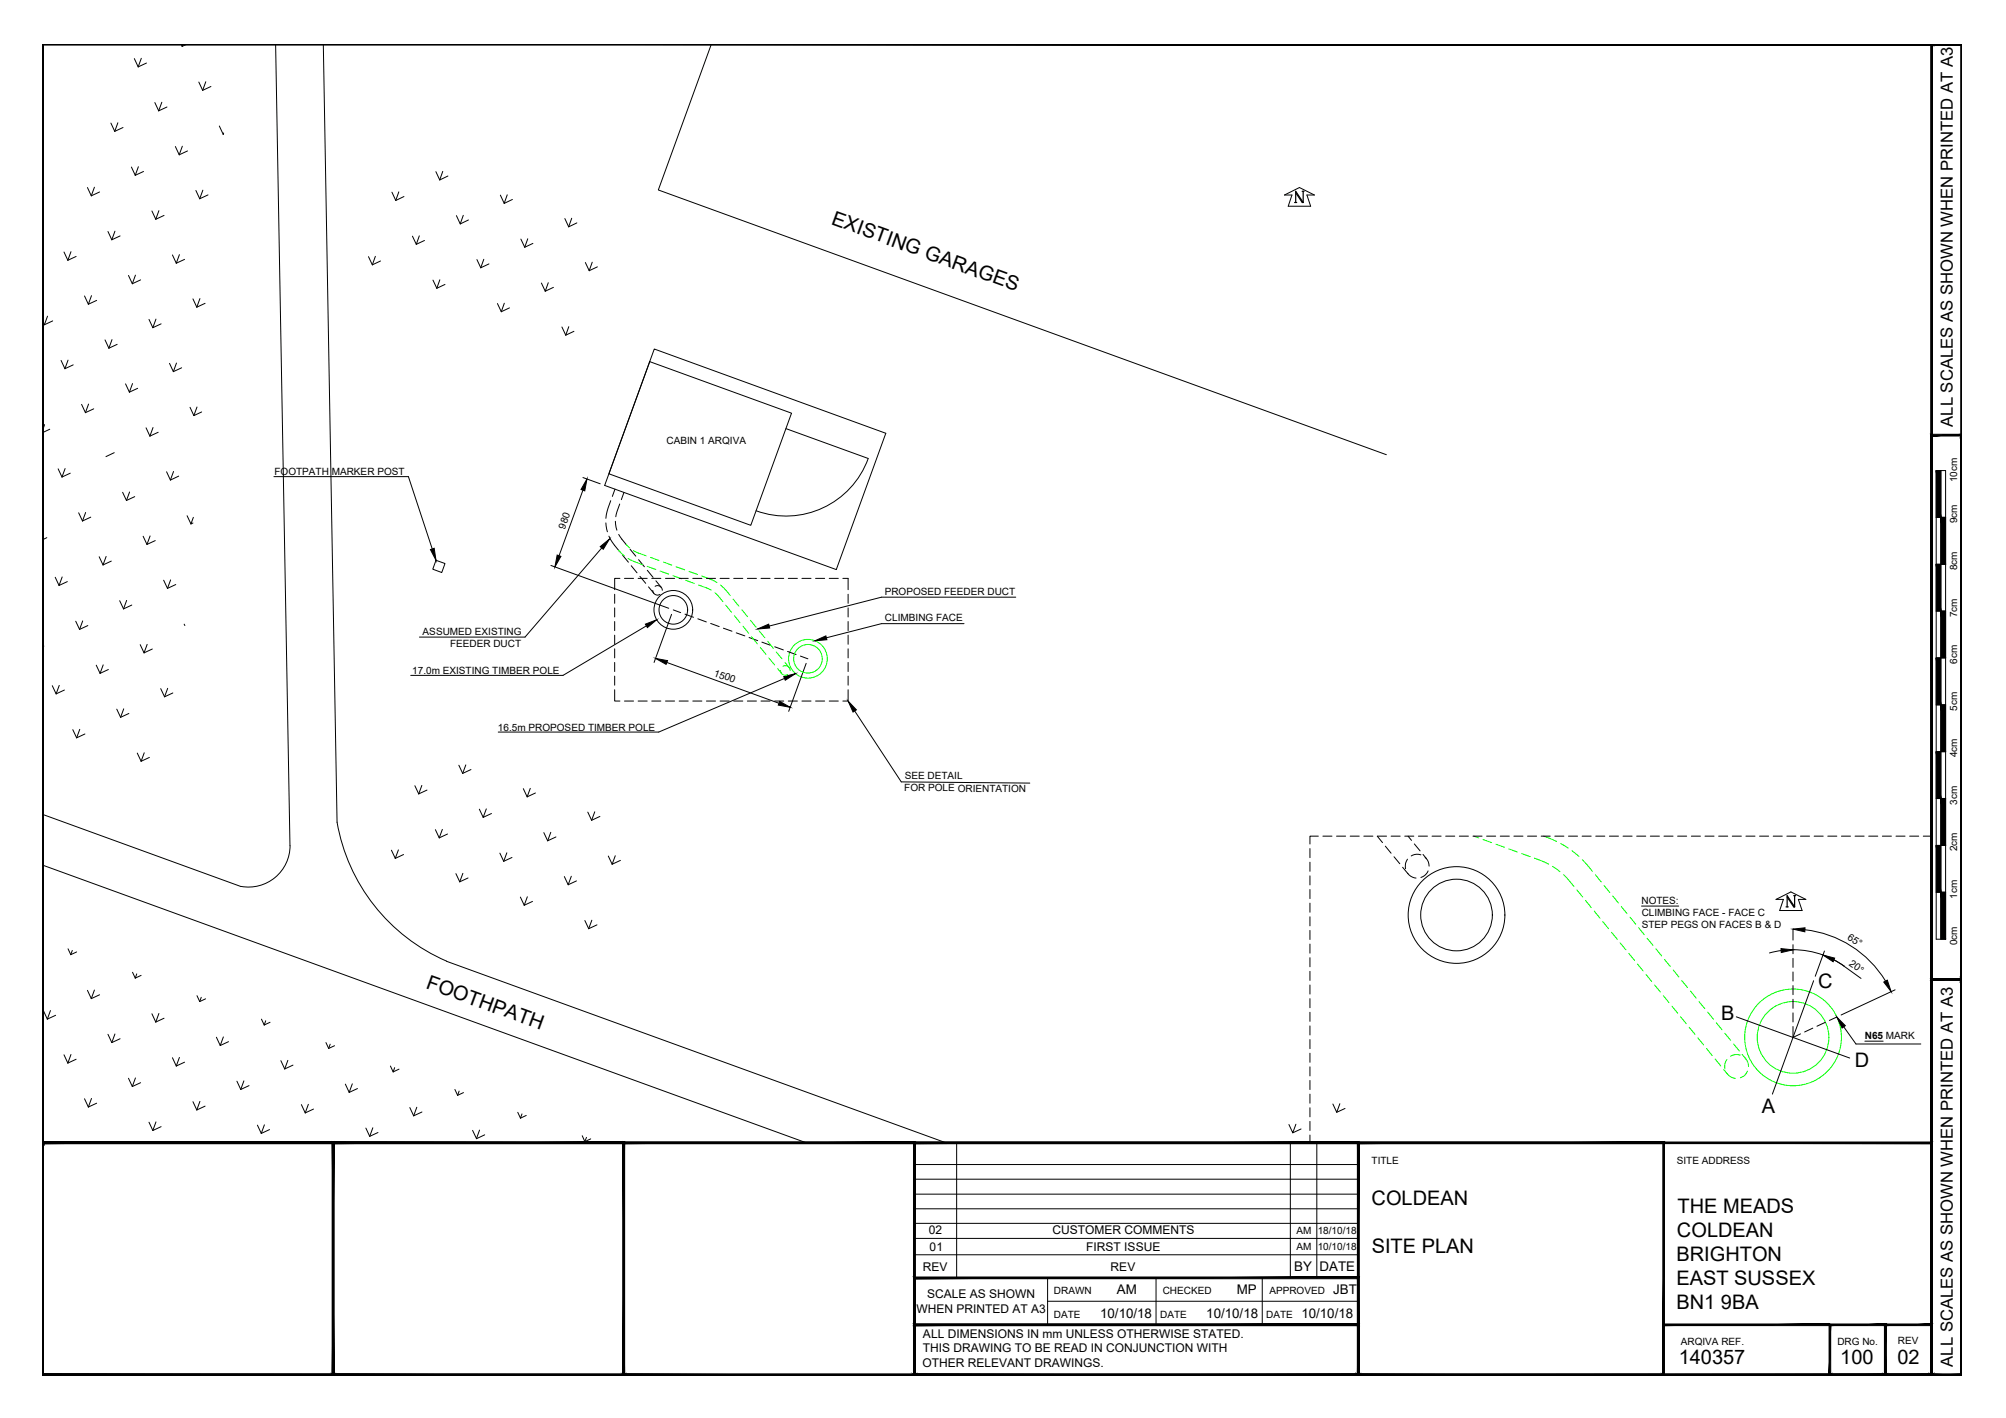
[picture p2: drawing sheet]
<svg xmlns="http://www.w3.org/2000/svg" width="420mm" height="297mm" viewBox="0 0 420 297" stroke-linecap="round" stroke-linejoin="round" font-family="sans-serif">
<g fill="none" stroke="#000" stroke-width=".21">
<path d="M28.1 12.3l.8 1.7M29.6 12.2l-.7 1.8M30.7 13.2l-1.8 .8M38 9.3l.1 .4M38.3 9.3l-.2 .4M39.1 9.3l-1 .4M41.6 17.2l.8 1.7M43.1 17.1l-.7 1.8M44.2 18.1l-1.8 .8M57.7 9.3l3.1 167.9a8.7 8.7 0 0 1-10.3 8.5M67.7 9.3l2.9 163M149 9.3l-11.1 30.5 152.5 55.5"/>
<path d="M18.3 39.3l.8 1.7M19.8 39.2l-.7 1.8M23.2 25.8l.8 1.7M24.7 25.7l-.7 1.8M25.8 26.7l-1.8 .8M27.5 35l.8 1.7M29 34.9l-.7 1.8M30.1 35.9l-1.8 .8M32.4 21.5l.8 1.7M33.9 21.4l-.7 1.8M35 22.4l-1.8 .8M36.7 30.7l.8 1.7"/>
<path d="M38.2 30.6l-.7 1.8M39.3 31.6l-1.8 .8M41 39.9l.8 1.7M42.5 39.8l-.7 1.8M45.9 26.4l.8 1.7M46.8 28.1h-.1M46.8 27.9l-.1 .2M91.3 36l.8 1.7M92.7 35.9l-.6 1.8M93.8 36.9l-1.7 .8M13.4 52.8l.8 1.7M14.9 52.7l-.7 1.8"/>
<path d="M15.9 53.7l-1.7 .8M20.9 40.2l-1.8 .8M22.6 48.5l.8 1.7M24.1 48.4l-.7 1.8M25.2 49.4l-1.8 .8M26.9 57.7l.8 1.7M28.4 57.6l-.7 1.8M29.4 58.6l-1.7 .8M31.8 44.2l.8 1.7M33.3 44.1l-.7 1.8M34.4 45.1l-1.8 .8M36.1 53.4l.8 1.7"/>
<path d="M37.6 53.3l-.7 1.8M38.7 54.3l-1.8 .8M43.6 40.8l-1.8 .8M77.2 53.8l.8 1.7M78.6 53.7l-.6 1.8M79.7 54.7l-1.7 .8M82.1 40.3l.8 1.7M83.5 40.2l-.6 1.8M84.6 41.2l-1.7 .8M86.4 49.5l.8 1.7M87.8 49.4l-.6 1.8M88.9 50.4l-1.7 .8"/>
<path d="M90.7 58.7l.8 1.7M92.1 58.6l-.6 1.8M93.2 59.6l-1.7 .8M95.6 45.2l.8 1.7 1.7-.8M97 45.1l-.6 1.8M99.9 54.4l.8 1.7M101.3 54.3l-.6 1.8M102.4 55.3l-1.7 .8M104.8 40.9l.8 1.7 1.7-.8M106.2 40.8l-.6 1.8M109.1 50.1l.8 1.7M110.5 50l-.6 1.8"/>
<path d="M111.6 51l-1.7 .8M113.4 59.3l.8 1.7M114.8 59.2l-.6 1.8M118.3 45.8l.8 1.7 1.7-.8M119.7 45.7l-.6 1.8M122.6 55l.8 1.7M124 54.9l-.6 1.8M125.1 55.9l-1.7 .8M269 40.9l3.2-1.6 3.1 1.6h-1.6l.8 2.3h-4.7l.8-2.3zM8.9 67.2l.4 .8M10 66.2l-.7 1.8M11 67.2l-1.7 .8"/>
<path d="M12.8 75.5l.8 1.7M14.3 75.4l-.7 1.8M15.3 76.4l-1.7 .8M17.7 62l.8 1.7M19.2 61.9l-.7 1.8M20.2 62.9l-1.7 .8M22 71.2l.8 1.7M23.5 71.1l-.7 1.8M24.5 72.1l-1.7 .8M31.2 66.9l.8 1.7M32.7 66.8l-.7 1.8M33.7 67.8l-1.7 .8"/>
<path d="M35.5 76.1l.8 1.8M37 76.1l-.7 1.8M38 77l-1.7 .9M40.4 62.6l.8 1.7M41.9 62.5l-.7 1.8M43 63.5l-1.8 .8M104.2 63.6l.8 1.7M105.6 63.5l-.6 1.8M106.7 64.5l-1.7 .8M115.9 60.2l-1.7 .8M117.7 68.5l.8 1.7M119.1 68.4l-.6 1.8"/>
<path d="M120.2 69.4l-1.7 .8M136.1 75.8l29.7 10.8-8.5 23.4-29.8-10.7zM137 73.1l48.5 17.7-10.3 28.5-48.6-17.6zM9.3 88.9l-.4 1.2M10.4 89.9l-1.5 .7M12.2 98.2l.8 1.7M13.6 98.1l-.6 1.8M14.7 99.1l-1.7 .8M17.1 84.7l.8 1.7M18.5 84.6l-.6 1.8M19.6 85.6l-1.7 .8M23.9 94.8l-1.7 .9"/>
<path d="M26.3 80.4l.8 1.7M27.8 80.3l-.7 1.8M28.8 81.3l-1.7 .8M30.6 89.6l.8 1.8M32.1 89.6l-.7 1.8M33.1 90.6l-1.7 .8M34.9 98.8l.8 1.8 1.7-.9M36.4 98.8l-.7 1.7M39.8 85.3l.8 1.8M41.3 85.3l-.7 1.8M42.2 86.3l-1.6 .8M57.4 99.8h28.1l5 15.2"/>
<path d="M164.6 89.8l17.2 6.2M181.8 96a18.3 18.3 0 0 1-23.4 11M405.5 98.6h2v98.1h-2zM406.5 98.6v98.1M9.8 112.6l-.9 .5M16.5 107.4l.8 1.7M17.9 107.4l-.6 1.7M19 108.3l-1.7 .8M20.8 116.6l.8 1.7M22.2 116.6l-.6 1.7M23.3 117.5l-1.7 .8M25.7 103.1l.8 1.7"/>
<path d="M27.1 103.1l-.6 1.7M28.2 104l-1.7 .8M30 112.3l.8 1.7M31.4 112.3l-.6 1.7M32.5 113.2l-1.7 .8M39.2 108l.8 1.7M40.4 109.6l-.4 .1M40.5 108.4l-.5 1.3M91.3 117.4l1.9 .6-.7 1.9-1.9-.7zM115.4 118.4l24.7 9M122.1 100l3.6 1.3M122.1 102.7l-5 13.7"/>
<path d="M126 114.8l-16 18.7h-22.2M126.9 109.5l.3 1.9M127.5 112.3l.8 1.3 1.5 2M127.9 104.9l-.7 2.2-.3 1.5M128.8 102.5l-.5 1.5M128.9 109.2l.3 1.9M129.6 112l1.7 2.3M129.8 105.6l-.8 2.6M130.4 116.3l1.2 1.5M130.7 103.1l-.6 1.6M132 115l1.2 1.5M132.2 118.5l1.2 1.5"/>
<path d="M133.8 117.2l1.2 1.5M135.6 119.5l1.2 1.4M405.5 118.2h2M405.5 108.4h2M9.2 135.3l-.3 .2M11.6 120.9l.8 1.7M13 120.9l-.6 1.7M14.1 121.8l-1.7 .8M15.9 130.1l.8 1.7M17.3 130.1l-.6 1.7M18.4 131l-1.7 .8M20.2 139.3l.8 1.8"/>
<path d="M21.6 139.3l-.6 1.8M25.1 125.8l.8 1.8M26.5 125.8l-.6 1.8M27.6 126.7l-1.7 .9M29.4 135l.8 1.8M30.8 135l-.6 1.8M31.9 136l-1.7 .8M34.3 121.5l.8 1.8M35.7 121.5l-.6 1.8M36.8 122.4l-1.7 .9M38.6 130.7l.1 .3M128.7 124.5v1.9"/>
<path d="M128.7 127.3v1.9M128.7 130.2v1.9M128.7 133.1v1.9M128.7 135.9v1.9M128.7 138.8v1.9M129.8 121.2h-1.1v2.3M130.8 121.2h1.9M133.7 121.2h1.9M134 120.7l1.2 1.5M135.4 131.1l-17.5 10.4h-31.9M135.8 122.9l1.2 1.4M136.5 121.2h1.9"/>
<path d="M136.7 123.7a1.01 1.01 0 0 0 1.5 .8M137.2 122.8a1 1 0 0 1 1.5 .9M137.4 121.7l1.1 1.3M139.4 121.2h1.9M139.7 138.8l23.5 8.5M140.7 128.7l-3.7 10.1M141 127.8l1.6 .5M142.2 121.2h2M143.5 128.7l1.8 .6M145.1 121.2h1.9M146.2 129.6l1.7 .7M148 121.2h1.9"/>
<path d="M148.9 130.6l1.7 .7M150.8 121.2h1.9M151.5 131.6l1.8 .6M153.7 121.2h1.9M154.2 132.6l1.8 .6M156.5 121.2h1.9M156.9 133.5l1.8 .7M159.4 121.2h1.9M159.6 134.5l1.8 .7M162.2 121.2h2M162.3 135.5l1.8 .6M165 136.5l1.7 .6"/>
<path d="M165.1 121.2h1.9M167.6 137.4l1.6 .6M168 121.2h1.9M168.9 139l-3.7 10M170.8 121.2h1.9M173.7 121.2h1.9M176.5 121.2h1.1v2.3M177.6 124.5v1.9M177.6 127.3v1.9M177.6 130.2v1.9M177.6 133.1v1.9M177.6 135.9v1.9"/>
<path d="M177.6 138.8v1.9M201.9 130.6h-17.3l-11.5 3M212.8 125.1h-28.2l-23.5 6M405.5 137.8h2M405.5 128h2M11 143.6l.8 1.8M12.4 143.6l-.6 1.8M13.5 144.5l-1.7 .9M15.2 152.8l.9 1.8M16.7 152.8l-.6 1.8M17.8 153.8l-1.7 .8M22.7 140.3l-1.7 .8"/>
<path d="M24.5 148.5l.8 1.8M25.9 148.5l-.6 1.8M27 149.5l-1.7 .8M28.8 157.8l.8 1.7M30.2 157.7l-.6 1.8M31.3 158.7l-1.7 .8M33.7 144.3l.8 1.7M35.1 144.2l-.6 1.8M36.2 145.2l-1.7 .8M128.7 144.5v2.4h1.1M128.7 141.6v1.9M130.8 146.9h1.9"/>
<path d="M133.7 146.9h1.9M136.5 146.9h1.9M139.4 146.9h1.9M142.2 146.9h2M145.1 146.9h1.9M148 146.9h1.9M150.8 146.9h1.9M153.7 146.9h1.9M156.5 146.9h1.9M159.4 146.9h1.9M162.2 146.9h2M164.3 142.1l-26.3 11.3h-33.6"/>
<path d="M165.1 146.9h1.9M168 146.9h1.9M170.8 146.9h1.9M173.7 146.9h1.9M177.6 144.5v2.4h-1.1M177.6 141.6v1.9M179 148.9l9.8 14.9 26.9 .2M405.5 157.5h2M405.5 147.7h2M8.9 170.6l41.6 15.1M70.6 172.2a39 39 0 0 0 22.9 29.1l104.6 38.1M82 178.1l.8 1.7"/>
<path d="M83.4 178l-.6 1.8M84.5 179l-1.7 .8M86.9 164.6l.8 1.7M88.4 164.5l-.7 1.8M89.4 165.5l-1.7 .8M91.2 173.8l.8 1.7M92.7 173.7l-.7 1.8M93.7 174.7l-1.7 .8M96.1 160.3l.8 1.7M97.6 160.2l-.7 1.8M98.6 161.2l-1.7 .8M100.4 169.5l.8 1.7"/>
<path d="M101.9 169.4l-.7 1.8M102.9 170.4l-1.7 .8M104.7 178.7l.8 1.7M106.2 178.6l-.7 1.8M107.2 179.6l-1.7 .8M109.6 165.2l.8 1.7M111.1 165.1l-.7 1.8M112.1 166.1l-1.7 .8M113.9 174.4l.8 1.7M115.4 174.3l-.7 1.8M116.4 175.3l-1.7 .8M123.1 170.1l.8 1.7"/>
<path d="M124.6 170.1l-.7 1.7M125.7 171l-1.8 .8M127.4 179.3l.8 1.7M128.9 179.3l-.7 1.7M274.4 177.8v1.9M276.1 175.2h-1.7v1.6M277.1 175.2h1.9M279.9 175.2h1.9M282.8 175.2h1.9M285.7 175.2h1.9M288.5 175.2l1.1 1.3M288.5 175.2h1.9"/>
<path d="M290.2 177.2l1.2 1.5M291.4 175.2h1.9M292 179.5l1.2 1.4M294.2 175.2h1.9M294.8 180a2.46 2.46 0 0 0-.4 2M294.9 175.2l.7 .8M296.2 176.8l1.2 1.4M297.1 175.2h1.9M297.6 179.1a2.37 2.37 0 0 0-2 .2M298.1 179l.7 .9M298.5 179.6l.2 .2a2.35 2.35 0 0 1 .6 1.6M299.9 175.2h1.9"/>
<path d="M302.8 175.2h1.9M305.7 175.2h1.9M308.5 175.2h1.9M311.4 175.2h1.9M314.2 175.2h1.9M317.1 175.2h1.9M319.9 175.2h1.9M322.8 175.2h1.9M325.7 175.2h1.9M328.5 175.2h1.9M331.4 175.2h1.9M334.2 175.2h1.9"/>
<path d="M337.1 175.2h1.9M339.9 175.2h1.9M342.8 175.2h1.9M345.7 175.2h1.9M348.5 175.2h1.9M351.4 175.2h1.9M354.3 175.2h1.9M357.1 175.2h1.9M360 175.2h1.9M362.8 175.2h1.9M365.7 175.2h1.9M368.5 175.2h1.9"/>
<path d="M371.4 175.2h1.9M374.3 175.2h1.9M377.1 175.2h1.9M380 175.2h1.9M382.8 175.2h1.9M385.7 175.2h1.9M388.5 175.2h1.9M391.4 175.2h1.9M394.3 175.2h1.9M397.1 175.2h1.9M400 175.2h1.9M402.8 175.2h1.8v1.6"/>
<path d="M404.6 177.8v1.9M405.5 177.1h2M405.5 167.3h2M8.9 181.2l159.9 58.2M14.3 198.8l.5 1.2M15.1 199.1l-.3 .9M16.1 199.4l-1.3 .6M95.5 183l.8 1.7M97 182.9l-.7 1.8M98 183.9l-1.7 .8M109 187.9l.8 1.7M110.5 187.9l-.7 1.7"/>
<path d="M111.5 188.8l-1.7 .8M118.2 183.6l.8 1.7M119.7 183.6l-.7 1.7M120.7 184.5l-1.7 .8M122.5 192.8l.8 1.7M124 192.8l-.7 1.7M125 193.7l-1.7 .8M129.9 180.2l-1.7 .8M274.4 180.6v1.9M274.4 183.5v1.9M274.4 186.3v1.9M274.4 189.2v1.9"/>
<path d="M274.4 192v2M274.4 194.9v1.9M274.4 197.8v1.9M293.8 181.7l1.1 1.3M294.8 182.9a2.46 2.46 0 0 0 1.8 1M299.1 182.4l-.1 .3a2.37 2.37 0 0 1-1.4 1.1M343.8 189.8h7.8M372 188.4l3.1-1.6 3.1 1.6h-1.5l.8 2.3h-4.7l.7-2.3zM373.1 199.1l-2.5 .5M375.5 194.6v2.3M375.5 197.9v1.9M375.6 198.9a18.4 18.4 0 0 1 10.7 3.5"/>
<path d="M378.1 194.8a22.7 22.7 0 0 1 16.8 10.7M382.1 199.2l-1.9 5.3M404.6 180.6v1.9M404.6 183.5v1.9M404.6 186.3v1.9M404.6 189.2v1.9M404.6 192v2M404.6 194.9v1.9M404.6 197.8v1.9M405.5 186.9h2M9.1 211.8l.8 1.7M10.6 211.7l-.7 1.8"/>
<path d="M11.6 212.7l-1.7 .8M18.3 207.5l.8 1.7M19.8 207.4l-.7 1.8M20.9 208.4l-1.8 .8M22.6 216.7l.8 1.7M24.1 216.6l-.7 1.8M25.2 217.6l-1.8 .8M27.8 203.7l.5 1.2M28.6 204l-.3 .9M29.6 204.3l-1.3 .6M31.8 212.4l.8 1.7M33.3 212.3l-.7 1.8"/>
<path d="M34.4 213.3l-1.8 .8M41.3 208.6l.5 1.2M42.1 208.9l-.3 .9M43.1 209.2l-1.3 .6M45.3 217.3l.8 1.7M46.8 217.2l-.7 1.8M47.9 218.2l-1.8 .8M54.8 213.5l.5 1.2M55.7 213.8l-.4 .9M56.6 214.1l-1.3 .6M68.3 218.4l.5 1.2M69.2 218.7l-.4 .9"/>
<path d="M70.1 219.1l-1.3 .5M274.4 200.6v1.9M274.4 203.5v1.9M274.4 206.3v1.9M274.4 209.2v1.9M274.4 212v2M274.4 214.9v1.9M274.4 217.8v1.9M363.7 213l23.7 8.6M375.5 200.7v1.9M375.5 203.6v1.9M375.5 206.5v1.9"/>
<path d="M375.5 209.3v1.9M375.5 212.2v1.9M375.5 215v2.3l1.6-.7M379.7 215.4l-1.7 .8M379.9 205.4l-8.7 23.8M382.3 214.2l-1.7 .8M384.1 201.1l1.7 1 4 2.9M384.7 213l-1.5 .8M386.2 215.1l2.5 3.6h13.6M390.6 218.1h3.8M396.9 207.3l-11.3 5.3M404.6 200.6v1.9"/>
<path d="M404.6 203.5v1.9M404.6 206.3v1.9M404.6 209.2v1.9M404.6 212v2M404.6 214.9v1.9M404.6 217.8v1.9M13.4 221l.8 1.7M14.9 220.9l-.7 1.8M15.9 221.9l-1.7 .8M17.7 230.2l.8 1.7M19.2 230.1l-.7 1.8M20.2 231.1l-1.7 .8"/>
<path d="M26.9 225.9l.8 1.7M28.4 225.8l-.7 1.8M29.4 226.8l-1.7 .8M31.2 235.1l.8 1.7M32.7 235l-.7 1.8M33.7 236l-1.7 .8M36.1 221.6l.8 1.7M37.6 221.5l-.7 1.8M38.7 222.5l-1.8 .8M40.4 230.8l.8 1.7M41.9 230.7l-.7 1.8M43 231.7l-1.8 .8"/>
<path d="M49.6 226.5l.8 1.7M51.1 226.4l-.7 1.8M52.2 227.4l-1.8 .8M53.9 235.7l.8 1.7M55.4 235.6l-.7 1.8M56.5 236.6l-1.8 .8M58.8 222.2l.8 1.7M60.3 222.1l-.7 1.8M61.4 223.1l-1.8 .8M63.1 231.4l.8 1.7M64.6 231.3l-.7 1.8M65.7 232.3l-1.8 .8"/>
<path d="M72.3 227.1l.8 1.7M73.8 227l-.7 1.8M74.9 228l-1.8 .8M76.6 236.3l.8 1.7M78.1 236.2l-.7 1.8M79.2 237.2l-1.8 .8M81.8 223.3l.5 1.2M82.7 223.6l-.4 .9M83.6 224l-1.3 .5M85.8 232l.8 1.7M87.3 231.9l-.7 1.8M88.4 232.9l-1.8 .8"/>
<path d="M95.3 228.2l.5 1.2M96.2 228.6l-.4 .8M97.1 228.9l-1.3 .5M99 236.8l.8 1.7M100.4 236.7l-.6 1.8M101.5 237.7l-1.7 .8M108.4 233l.6 1.2M109.3 233.3l-.3 .9M110.2 233.7l-1.2 .5M121.9 237.9l.6 1.2M122.8 238.3l-.3 .8M123.7 238.6l-1.2 .5"/>
<path d="M200.4 239.4v28.3M270.3 239.4v28.3M271.4 235.5l-.6 1.8-.8-1.7M272.5 236.5l-1.7 .8M274.4 237.8v1.6h1.7M274.4 220.6v1.9M274.4 223.5v1.9M274.4 226.3v1.9M274.4 229.2v1.9M274.4 232.1v1.9M274.4 234.9v1.9M275.8 239.4v28.3"/>
<path d="M277.1 239.4h1.9M279.9 239.4h1.9M280.6 231.2l-.6 1.8-.8-1.7M281.7 232.2l-1.7 .8M282.8 239.4h1.9M285.7 239.4h1.9M288.5 239.4h1.9M291.4 239.4h1.9M294.2 239.4h1.9M297.1 239.4h1.9M299.9 239.4h1.9M302.8 239.4h1.9"/>
<path d="M305.7 239.4h1.9M308.5 239.4h1.9M311.4 239.4h1.9M314.2 239.4h1.9M317.1 239.4h1.9M319.9 239.4h1.9M322.8 239.4h1.9M325.7 239.4h1.9M328.5 239.4h1.9M331.4 239.4h1.9M334.2 239.4h1.9M337.1 239.4h1.9"/>
<path d="M339.9 239.4h1.9M342.8 239.4h1.9M345.7 239.4h1.9M348.5 239.4h1.9M351.4 239.4h1.9M354.3 239.4h1.9M357.1 239.4h1.9M360 239.4h1.9M362.8 239.4h1.9M365.7 239.4h1.9M368.5 239.4h1.9M371.4 239.4h1.9"/>
<path d="M374.3 239.4h1.9M377.1 239.4h1.9M380 239.4h1.9M382.8 239.4h1.9M385.7 239.4h1.9M388.5 239.4h1.9M391.4 239.4h1.9M394.3 239.4h1.9M397.1 239.4h1.9M400 239.4h1.9M404.6 237.8v1.6h-1.8M404.6 220.6v1.9"/>
<path d="M404.6 223.5v1.9M404.6 226.3v1.9M404.6 229.2v1.9M404.6 232.1v1.9M404.6 234.9v1.9M191.5 250.1h93M191.5 247h93M191.5 243.9h93M191.5 256.3h93M191.5 253.2h93M191.5 259.4h93M191.5 262.8h93"/>
<path d="M219.4 267.7v9.8M219.4 272.6h65.1M242.1 267.7v9.8M264.4 267.7v9.8"/>
<circle cx="141" cy="127.8" r="4.1"/>
<circle cx="141" cy="127.8" r="3"/>
<circle cx="305.1" cy="191.7" r="10.1"/>
<circle cx="305.1" cy="191.7" r="7.5"/>
</g>
<g fill="none" stroke="#0f0" stroke-width=".21">
<path d="M129.5 115.3l1.3 1.1M131.1 114l.8 .8M131.5 117l3.2 1.3M132.7 115.3l2.6 1.1M135.6 118.6l1.8 .7M136.3 116.8l1.7 .6M138.2 119.6l1.8 .7M138.9 117.7l1.8 .7M141.6 118.7l1.8 .7M144.3 119.7l1.8 .6M140.9 120.6l1.8 .6M143.6 121.6l1.8 .6"/>
<path d="M146.3 122.6l2.7 1M147 120.7l3.1 1.3M149.8 124.2l1.6 1.8M150.9 122.6l2.1 2.2M152 126.8l1.2 1.4M153.6 125.5l1.2 1.5M153.8 129l1.2 1.5M155.4 127.7l1.2 1.5M155.6 131.2l1.2 1.5M157.2 129.9l1.2 1.5M157.4 133.4l1.2 1.5M159 132.1l1.2 1.5"/>
<path d="M159.2 135.6l1.3 1.5M160.8 134.3l1.2 1.5M161 137.8l1.2 1.5M162.6 136.6l1.2 1.4M164 139.6a1.01 1.01 0 0 1 1.5 .8M164.4 138.8l.9 1M162.9 140l.8 1.1M163.5 140.4a1.01 1.01 0 0 0 1.5 .9M308.7 175.2l1 .3M310.6 175.9l1.8 .6M313.3 176.8l1.8 .7M316 177.8l1.8 .7"/>
<path d="M318.7 178.8l1.8 .7M321.4 179.8l3 1.2M323.3 175.2l2.7 1.1M326.9 176.7l1.6 1M329.3 178.2l1.4 1.2M325.2 181.5l1.5 1.1M327.5 183.2l2.2 2.5M330.3 186.4l1.2 1.5M331.4 180.1l2.2 2.4M332.1 188.6l1.2 1.5M333.9 190.9l1.2 1.4M334.2 183.3l1.2 1.4"/>
<path d="M335.7 193.1l1.2 1.4M336 185.5l1.2 1.5M337.5 195.3l1.2 1.5M337.8 187.7l1.2 1.5M339.3 197.5l1.2 1.5M339.6 189.9l1.2 1.5M341.2 199.7l1.2 1.5M341.4 192.1l1.2 1.5M343.2 194.3l1.2 1.5M345 196.6l1.2 1.4M346.8 198.8l1.2 1.4M342.9 201.9l1.3 1.5"/>
<path d="M344.7 204.1l1.3 1.5M346.6 206.4l1.2 1.4M348.4 208.6l1.2 1.4M348.6 201l1.2 1.4M350.2 210.8l1.2 1.4M350.4 203.2l1.2 1.5M352 213l1.2 1.5M352.2 205.4l1.2 1.5M353.8 215.2l1.2 1.5M354.1 207.6l1.2 1.5M355.6 217.4l1.2 1.5M355.9 209.8l1.2 1.5"/>
<path d="M357.4 219.6l1.2 1.5M357.7 212l1.2 1.5M359.5 214.2l1.2 1.5M361.3 216.5l1.2 1.4M363.1 218.7l1.2 1.5M359.2 221.8l1.2 1.5M361 224l.8 1M361.7 221.9l-.4 .8v1.2M361.7 224.9a2.47 2.47 0 0 0 1.8 1M364.5 221a2.33 2.33 0 0 0-2 .3M364.9 220.9l.8 .9M365.4 221.6l.2 .2a2.35 2.35 0 0 1 .6 1.6"/>
<path d="M366 224.4l-.1 .3a2.25 2.25 0 0 1-1.4 1.1"/>
<circle cx="169.2" cy="138" r="4.1"/>
<circle cx="169.2" cy="138" r="3"/>
<circle cx="375.6" cy="217.3" r="10.1"/>
<circle cx="375.6" cy="217.3" r="7.5"/>
</g>
<g fill="#000" stroke="#000" stroke-width=".21">
<path d="M90.2 115.1l.7-.2 .4 2.5zM116.7 116.3l.8 .2-1.3 2.2zM122.9 100.3l-.4 2.5-.8-.3zM125.7 114.5l2-1.6-1.3 2.2zM135.2 130.7l2.3-.9-1.9 1.7zM137.3 137.9l2.5 .5-.3 .8zM158.7 131.8l2.3-1.1 .2 .9zM170.7 134.2l2.3-1 .2 .8zM163.3 146.9l2.2 1.3-2.5-.5zM164.2 141.7l2.4-.6-2.1 1.4zM177.6 146.9l1.8 1.8-.7 .5zM373 198.7l2.5 .3-2.4 .5z"/>
<path d="M375.5 194.6l2.6-.2-.1 .8zM381.8 200.1l2.5 .6-.4 .8zM384.7 213.1l1.8 1.8-.7 .4zM394.6 205.7l.7-.4 .8 2.4z"/>
<path d="M8.9 9.3l.2 .1h401.6zM8.9 9.3h402l-.2 .1z"/>
<path d="M404.4 9.3l.3 .1zM404.4 9.3l.3 .1-.3 278.6zM404.7 9.4l-.3 278.6 .3-.1zM404.4 288l.3-.1z"/>
<path d="M404.6 9.3l.1 .1h6zM404.6 9.3h6.3l-.2 .1z"/>
<path d="M410.7 9.4v278.5l.2-278.6zM410.9 9.3v278.7l-.2-.1z"/>
<path d="M410.7 9.4v278.5l.2-278.6zM410.9 9.3v278.7l-.2-.1z"/>
<path d="M404.4 91l.3 .3 6.2-.3zM404.7 91.3l6.2-.3-.2 .3zM410.9 91l-.2 .3z"/>
<path d="M404.4 91l.3 114v-113.7zM404.4 91l.3 114-.3 .3z"/>
<path d="M405.5 98.6l1 9.8v-9.8zM405.5 98.6l1 9.8h-1z"/>
<path d="M410.9 91.1l-.2 .2 .2 113.9zM410.7 91.3l.2 113.9-.2-.2zM410.7 205l.2 .3zM404.7 205h6l.2 .3zM404.7 205l-.3 .3h6.5z"/>
<path d="M405.5 118.2l1 9.8v-9.8zM405.5 118.2l1 9.8h-1z"/>
<path d="M406.5 108.4l1 9.8v-9.8zM406.5 108.4l1 9.8h-1z"/>
<path d="M405.5 137.8l1 9.8v-9.8zM405.5 137.8l1 9.8h-1z"/>
<path d="M406.5 128l1 9.8v-9.8zM406.5 128l1 9.8h-1z"/>
<path d="M405.5 157.5l1 9.8v-9.8zM405.5 157.5l1 9.8h-1z"/>
<path d="M406.5 147.6l1 9.9v-9.9zM406.5 147.6l1 9.9h-1z"/>
<path d="M405.5 177.1l1 9.8v-9.8zM405.5 177.1l1 9.8h-1z"/>
<path d="M406.5 167.3l1 9.8v-9.8zM406.5 167.3l1 9.8h-1z"/>
<path d="M406.5 186.9l1 9.8v-9.8zM406.5 186.9l1 9.8h-1z"/>
<path d="M404.4 205l.3 .3 6.2-.3zM404.7 205.3l6.2-.3-.2 .3zM410.9 205l-.2 .3z"/>
<path d="M410.9 205.1l-.2 .2 .2 82.7zM410.7 205.3l.2 82.7-.2-.1zM410.7 287.9l.2 .1z"/>
<path d="M8.9 239.2l.2 .4zM8.9 239.2l395.5 .4h-395.3zM8.9 239.2l395.5 .4 .3-.4z"/>
<path d="M9.1 239.6h60.5l.3-.4zM8.9 239.2h61l-60.8 .4zM8.9 239.2l.2 .4z"/>
<path d="M69.9 239.6h60.6l.3-.4zM69.6 239.2h61.2l-60.9 .4zM69.6 239.2l.3 48.7v-48.3zM69.6 239.2l.3 48.7-.3 .1zM69.6 288l.3-.1z"/>
<path d="M130.8 239.6h60.5l.4-.4zM130.5 239.2h61.2l-60.9 .4zM130.5 239.2l.3 48.7v-48.3zM130.5 239.2l.3 48.7-.3 .1zM130.5 288l.3-.1z"/>
<path d="M191.7 239.6h92.6l.4-.4zM191.3 239.2h93.4l-93 .4zM191.3 239.2l.4 48.7v-48.3zM191.3 239.2l.4 48.7-.4 .1zM191.3 288l.4-.1z"/>
<path d="M284.7 239.6h63.6l.3-.4zM284.3 239.2h64.3l-63.9 .4zM284.3 239.2l.4 48.7v-48.3zM284.3 239.2l.4 48.7-.4 .1zM284.3 288l.4-.1z"/>
<path d="M404.7 239.2l-.3 .4 .3 48.4zM404.4 239.6l.3 48.4-.3-.1zM404.4 287.9l.3 .1z"/>
<path d="M191.3 277.3l.4 .4 93-.4zM191.7 277.7l93-.4-.4 .4zM284.7 277.3l-.4 .4 .4 10.3zM284.3 277.7l.4 10.3-.4-.1zM284.3 287.9l.4 .1z"/>
<path d="M191.3 277.7h93.4l-.4-.4zM191.3 277.7l.4-.4h92.6zM191.3 267.5v10.2l.4-.4zM191.3 267.5l.4 .4v9.4zM191.3 267.5l.4 .4 93-.4zM191.7 267.9l93-.4-.4 .4zM284.7 267.5l-.4 .4 .4 9.8zM284.3 267.9l.4 9.8-.4-.4z"/>
<path d="M383.1 277.3l.3 .4 11.7-.4zM383.4 277.7l11.7-.4-.4 .4zM394.7 277.7l.4 10.3v-10.7zM394.7 277.7l.4 10.3-.4-.1zM394.7 287.9l.4 .1z"/>
<path d="M348.5 277.7h34.8v-.4zM348.5 277.3h34.8l-34.8 .4z"/>
<path d="M394.7 277.3l.4 .4 9.6-.4zM395.1 277.7l9.6-.4-.3 .4zM404.7 277.3l-.3 .4 .3 10.3zM404.4 277.7l.3 10.3-.3-.1zM404.4 287.9l.3 .1z"/>
<path d="M9.1 9.4l-.2 278.6 .2-.1zM8.9 9.3l.2 .1-.2 278.6z"/>
<path d="M9.1 239.6l-.2 48.4 .2-.1zM8.9 239.4l.2 .2-.2 48.4z"/>
<path d="M9.1 287.9l60.7 .1-.2-.1zM9.1 287.9l60.7 .1h-60.9z"/>
<path d="M69.6 287.9l.3 .1zM69.9 239.2v48.8l-.3-.1zM69.9 239.2l-.3 .4v48.3z"/>
<path d="M69.9 287.9l60.7 .1-.1-.1zM69.9 287.9l60.7 .1h-60.8z"/>
<path d="M130.5 287.9l.3 .1zM130.8 239.2v48.8l-.3-.1zM130.8 239.2l-.3 .4v48.3z"/>
<path d="M130.8 287.9l60.7 .1-.2-.1zM130.8 287.9l60.7 .1h-60.9z"/>
<path d="M191.3 287.9l.4 .1zM191.7 239.2v48.8l-.4-.1zM191.3 239.6v48.3l.4-48.7z"/>
<path d="M191.7 287.9l92.8 .1-.2-.1zM191.7 287.9l92.8 .1h-93z"/>
<path d="M284.3 287.9l.4 .1zM284.7 239.2v48.8l-.4-.1zM284.7 239.2l-.4 .4v48.3z"/>
<path d="M191.5 288h93l-.2-.1zM191.5 288l.2-.1h92.6zM191.3 288l.4-.1zM191.7 277.7v10.2l-.4 .1zM191.3 277.3v10.7l.4-10.3z"/>
<path d="M284.7 287.9l63.8 .1-.2-.1zM284.7 287.9l63.8 .1h-64z"/>
<path d="M348.3 287.9l.3 .1zM348.6 239.2v48.8l-.3-.1zM348.6 239.2l-.3 .4v48.3z"/>
<path d="M383.3 288h11.6l-.2-.1zM383.4 287.9h11.3l-11.4 .1zM383.1 288l.3-.1zM383.4 277.7v10.2l-.3 .1zM383.1 277.3v10.7l.3-10.3z"/>
<path d="M8.9 288h395.7l-.2-.1zM8.9 288l.2-.1h395.3zM8.9 239.4v48.6l.2-.1zM8.9 239.4l.2 .2v48.3z"/>
<path d="M394.9 288h9.7l-.2-.1zM394.9 288l.2-.1h9.3zM394.7 288l.4-.1zM395.1 277.7v10.2l-.4 .1zM394.7 277.3v10.7l.4-10.3z"/>
<path d="M9.1 287.9l401.8 .1-.2-.1zM9.1 287.9l401.8 .1h-402z"/>
<path d="M404.7 287.9l6.2 .1-.2-.1zM404.7 287.9l6.2 .1h-6.3z"/>
<path d="M404.6 288h6.3l-.2-.1zM404.7 287.9h6l-6.1 .1zM404.4 288l.3-.1zM404.7 205.3v82.6l-.3 .1zM404.4 205v83l.3-82.7z"/>
</g>
<path d="M271.2 42.4h.4M271.4 40.4l1.4 2h.2M271.4 42.4v-2.3l1.6 2.3M272.7 40.1h.4M273 40.1v2.3M374.1 190h.5M374.3 187.9l1.4 2.1h.2M374.3 190v-2.4l1.6 2.4M375.7 187.6h.4M375.9 187.6v2.4" fill="none" stroke="#000" stroke-width=".25"/>
<g font-size="4.2">
<text x="173.9" y="46.9" transform="rotate(20 173.9 46.9)">EXISTING GARAGES</text>
<text x="89.1" y="206.9" transform="rotate(20 89.1 206.9)">FOOTHPATH</text>
<text x="380.8" y="207.1">C</text>
<text x="360.5" y="213.7">B</text>
<text x="388.5" y="223.5">D</text>
<text x="369" y="233.1">A</text>
<text x="287.3" y="252.5">COLDEAN</text>
<text x="351.4" y="254">THE MEADS</text>
<text x="287.3" y="262.5">SITE PLAN</text>
<text x="351.2" y="259.1">COLDEAN</text>
<text x="351.1" y="269.2">EAST SUSSEX</text>
<text x="351.1" y="264.1">BRIGHTON</text>
<text x="351.1" y="274.2">BN1 9BA</text>
<text x="351.6" y="285.7">140357</text>
<text x="385.5" y="285.7">100</text>
<text x="397.4" y="285.7">02</text>
</g>
<g font-size="3.5">
<text x="409" y="89.4" transform="rotate(-90 409 89.4)">ALL SCALES AS SHOWN WHEN PRINTED AT A3</text>
<text x="409" y="286.3" transform="rotate(-90 409 286.3)">ALL SCALES AS SHOWN WHEN PRINTED AT A3</text>
</g>
<g font-size="2.8">
<text x="271.1" y="266.3">BY</text>
<text x="276.4" y="266.3">DATE</text>
<text x="233.9" y="271.1">AM</text>
<text x="259" y="271.1">MP</text>
<text x="279.3" y="271.1">JBT</text>
<text x="230.4" y="276">10/10/18</text>
<text x="252.7" y="276">10/10/18</text>
<text x="272.6" y="276">10/10/18</text>
</g>
<g font-size="2.5">
<text x="194.5" y="258.6">02</text>
<text x="194.7" y="262">01</text>
<text x="220.4" y="258.6">CUSTOMER COMMENTS</text>
<text x="227.5" y="262">FIRST ISSUE</text>
<text x="193.3" y="266.2">REV</text>
<text x="232.6" y="266.2">REV</text>
<text x="192" y="275">WHEN PRINTED AT A3</text>
<text x="194.2" y="272">SCALE AS SHOWN</text>
<text x="193.3" y="280.3">ALL DIMENSIONS IN mm UNLESS OTHERWISE STATED.</text>
<text x="193.2" y="286.3">OTHER RELEVANT DRAWINGS.</text>
<text x="193.3" y="283.3">THIS DRAWING TO BE READ IN CONJUNCTION WITH</text>
</g>
<g font-size="2.1">
<text x="139.6" y="93.1">CABIN 1 ARQIVA</text>
<text x="57.5" y="99.5">FOOTPATH MARKER POST</text>
<text x="409.9" y="101" transform="rotate(-90 409.9 101)">10cm</text>
<text x="118.3" y="110.9" transform="rotate(-70 118.3 110.9)">980</text>
<text x="409.9" y="109.6" transform="rotate(-90 409.9 109.6)">9cm</text>
<text x="409.9" y="119.5" transform="rotate(-90 409.9 119.5)">8cm</text>
<text x="185.3" y="124.6">PROPOSED FEEDER DUCT</text>
<text x="185.4" y="130.1">CLIMBING FACE</text>
<text x="409.9" y="129.3" transform="rotate(-90 409.9 129.3)">7cm</text>
<text x="88.5" y="133">ASSUMED EXISTING</text>
<text x="94.3" y="135.6">FEEDER DUCT</text>
<text x="86.3" y="141.2">17.0m EXISTING TIMBER POLE</text>
<text x="149.4" y="141.5" transform="rotate(20 149.4 141.5)">1500</text>
<text x="409.9" y="139.1" transform="rotate(-90 409.9 139.1)">6cm</text>
<text x="409.9" y="148.9" transform="rotate(-90 409.9 148.9)">5cm</text>
<text x="104.3" y="153">16.5m PROPOSED TIMBER POLE</text>
<text x="409.9" y="158.6" transform="rotate(-90 409.9 158.6)">4cm</text>
<text x="189.4" y="165.7" transform="rotate(1 189.4 165.7)">FOR POLE ORIENTATION</text>
<text x="189.5" y="163.2">SEE DETAIL</text>
<text x="409.9" y="168.6" transform="rotate(-90 409.9 168.6)">3cm</text>
<text x="409.9" y="178.3" transform="rotate(-90 409.9 178.3)">2cm</text>
<text x="343.8" y="189.4">NOTES:</text>
<text x="343.9" y="191.9">CLIMBING FACE - FACE C</text>
<text x="409.9" y="188.3" transform="rotate(-90 409.9 188.3)">1cm</text>
<text x="343.9" y="194.4">STEP PEGS ON FACES B &amp; D</text>
<text x="386.8" y="196.7" transform="rotate(33 386.8 196.7)">65°</text>
<text x="409.9" y="198" transform="rotate(-90 409.9 198)">0cm</text>
<text x="387.2" y="202.2" transform="rotate(35 387.2 202.2)">20°</text>
<text x="390.6" y="217.7">N65 MARK</text>
<text x="287.3" y="243.9">TITLE</text>
<text x="351.2" y="243.9">SITE ADDRESS</text>
<text x="271.5" y="261.9">AM</text>
<text x="271.5" y="258.4">AM</text>
<text x="276" y="261.9">10/10/18</text>
<text x="276" y="258.4">18/10/18</text>
<text x="220.8" y="271.1">DRAWN</text>
<text x="243.5" y="271.1">CHECKED</text>
<text x="265.9" y="271.1">APPROVED</text>
<text x="220.8" y="276">DATE</text>
<text x="243" y="276">DATE</text>
<text x="265.2" y="276">DATE</text>
<text x="352.1" y="281.6">ARQIVA REF.</text>
<text x="384.8" y="281.6">DRG No.</text>
<text x="397.5" y="281.6">REV</text>
</g>
</svg>
